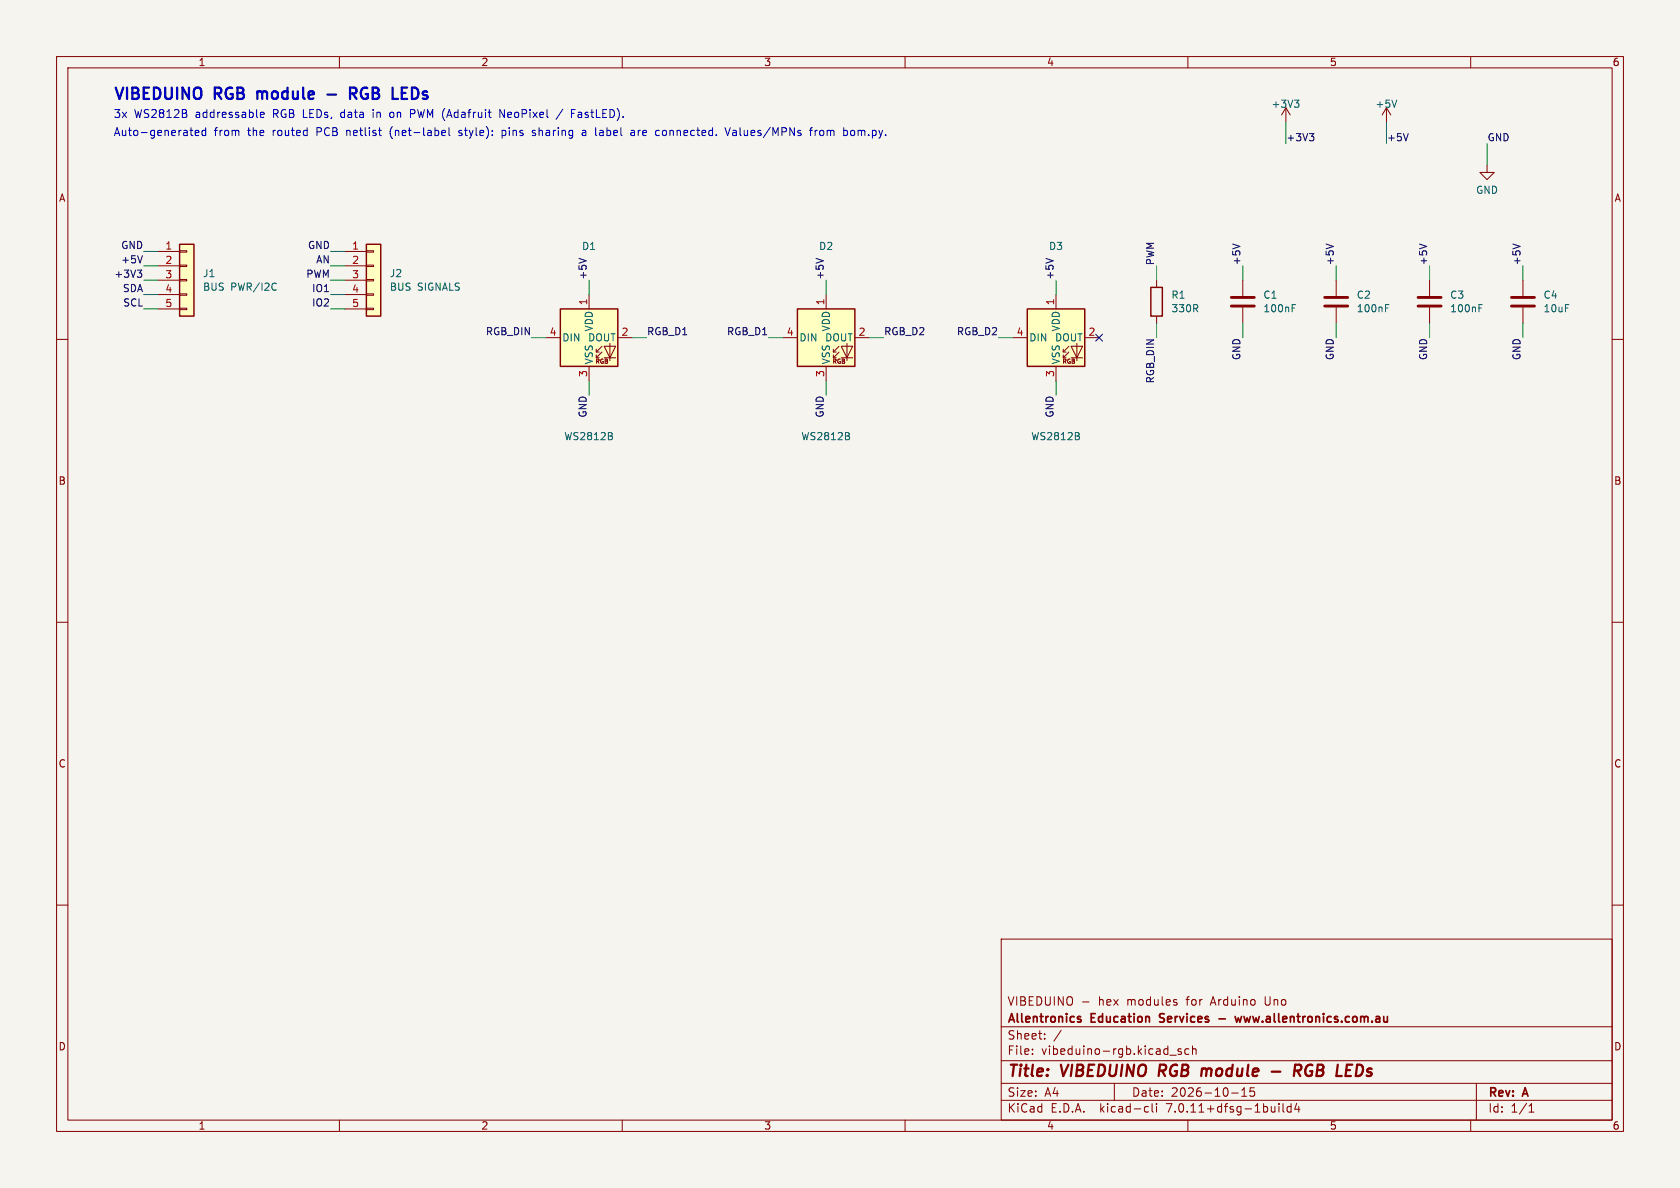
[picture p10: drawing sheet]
<svg xmlns="http://www.w3.org/2000/svg" width="297mm" height="210mm" viewBox="0 0 297 210" stroke-linecap="round" stroke-linejoin="round" font-family="sans-serif">
<path d="M0 0h297v210h-297z" fill="#f5f4ef" stroke="#f5f4ef" stroke-width=".18"/>
<g fill="none" stroke="#840000" stroke-width=".18">
<path d="M10 10h277v190h-277zM12 12h273v186h-273zM60 10v2M110 10v2M160 10v2M210 10v2M227.3 19.1l-.7 1.2M227.3 19.1v2.5M227.3 19.1l.8 1.2M245.1 19.1l-.8 1.2M245.1 19.1v2.5M245.1 19.1l.8 1.2"/>
<path d="M260 10v2M262.9 29.2v1.3h1.3l-1.3 1.3-1.3-1.3h1.3M10 60h2M27.9 44.5h3.8M27.9 47h3.8M27.9 49.5h3.8M27.9 52.1h3.8M27.9 54.6h3.8M31.7 54.5h1.3v.2h-1.3zM31.7 51.9h1.3v.3h-1.3zM31.7 49.4h1.3v.3h-1.3zM31.7 46.9h1.3v.2h-1.3z"/>
<path d="M31.7 44.3h1.3v.3h-1.3zM61 44.5h3.8M61 47h3.8M61 49.5h3.8M61 52.1h3.8M61 54.6h3.8M64.8 54.5h1.2v.2h-1.2zM64.8 51.9h1.2v.3h-1.2zM64.8 49.4h1.2v.3h-1.2zM64.8 46.9h1.2v.2h-1.2zM64.8 44.3h1.2v.3h-1.2zM96.5 59.7h2.6"/>
<path d="M104.1 52.1v2.5M109.2 59.7h2.6M138.4 59.7h2.6M146 52.1v2.5M151.1 59.7h2.6M179.1 59.7h2.5M186.7 52.1v2.5M191.8 59.7h2.5M204.5 49.5v1.3M204.5 55.9v1.3M219.7 49.5v2.8M219.7 54.4v2.8"/>
<path d="M236.2 49.5v2.8M236.2 54.4v2.8M252.7 49.5v2.8M252.7 54.4v2.8M269.2 49.5v2.8M269.2 54.4v2.8M285 60h2M104.1 64.8v2.5M105.4 63.2h.5M105.4 62.2h.5M106.4 62.2l-1 1v-.5M106.4 61.2l-1 1v-.5"/>
<path d="M106.8 61.2h2l-1 2zM106.8 63.2h2M107.8 60.7v3.1M146 64.8v2.5M147.3 63.2h.5M147.3 62.2h.5M148.3 62.2l-1 1v-.5M148.3 61.2l-1 1v-.5M148.7 61.2h2l-1 2zM148.7 63.2h2M149.7 60.7v3.1M186.7 64.8v2.5"/>
<path d="M188 63.2h.5M188 62.2h.5M189 62.2l-1 1v-.5M189 61.2l-1 1v-.5M189.4 61.2h2l-1 2zM189.4 63.2h2M190.4 60.7v3.1M10 110h2M285 110h2M10 160h2M285 160h2M177 166h108v32h-108z"/>
<path d="M191.4 177.1h1.1M207.9 177.2l.2 .2-.2 .3M207.9 176.7l.1 .1M60 198v2M110 198v2M160 198v2M177 194.5h108M177 191.5h108M177 187.5h108M177 181.5h108M182.5 186.3v.1M182.5 185.5v.1"/>
<path d="M184.7 183.6v.1M184.7 182.8v.1M187.6 182.1l-1.3 2M197 191.5v3M202.6 195.6l.4 .1M203 196.5l-.4 .1M203.7 195.1v1.3l.2 .2M204.5 195.1v.1M204.5 195.6v1M206.8 186.5h1.2M208.8 185.5l-.3-.1-.3 .2 .1 .2 .5 .2v.3h-.6M210 198v2"/>
<path d="M210.2 185.5l-.5-.1-.2 .3v.4l.1 .2h.6M210.8 185.5l.2-.1 .4 .1 .1 .9M210.8 184.9v1.5M217.7 193.2h1.2M219.5 193.8h.9M219.5 192.7l.5-.4v1.5M221.7 192.3h-.7v.7l.2-.1h.5l.1 .3-.1 .5-.2 .1-.5-.1M226.1 195.1v.1M226.1 195.6v1M226.8 195.1v1.3l.2 .2M228.2 195.7l-.4-.1-.3 .3v.4l.2 .2h.5M228.2 195.1v1.5"/>
<path d="M229.2 195l-.3 1.1h.9M229.6 195.6v1M260 198v2M261 191.5v6.5M270.3 196.6h.9M270.3 195.5l.4-.4v1.5"/>
</g>
<path d="M205.1 188.2l-.3 2M212.8 188.9l.5 .1M213.3 189.2l-.1 1M224.8 189.4h1.5M228.8 189.3h.8a.55 .55 0 0 0 .5-.5 .55 .55 0 0 0-.4-.6h-.7l-.3 2M229.3 189.3l.6 .9M231.3 188.3a1.11 1.11 0 0 0 0 1.9" fill="none" stroke="#840000" stroke-width=".4"/>
<path d="M190.7 179.7l.4 .1M205.1 179.3v.5M218.3 179.7l.3 1 .3-.7 .3 .7 .3-1M190.7 180.2l.4 .1v.2l-.2 .2h-.3M205 180.6l.2 .1M215.5 180.1h1.1" fill="none" stroke="#840000" stroke-width=".3"/>
<g fill="#ffffc2" stroke="#ffffc2" stroke-width=".18">
<path d="M141 54.6h10.1v10.2h-10.1z"/>
<path d="M181.6 54.6h10.2v10.2h-10.2z"/>
<path d="M99.1 54.6h10.1v10.2h-10.1z"/>
<path d="M31.7 43.2h2.6v12.7h-2.6z"/>
<path d="M64.8 43.2h2.5v12.7h-2.5z"/>
</g>
<path d="M31.7 43.2h2.6v12.7h-2.6zM64.8 43.2h2.5v12.7h-2.5zM99.1 54.6h10.1v10.2h-10.1zM141 54.6h10.1v10.2h-10.1zM181.6 54.6h10.2v10.2h-10.2zM203.5 50.8h2v5.1h-2z" fill="none" stroke="#840000" stroke-width=".25"/>
<g fill="none" stroke="#006464" stroke-width=".18">
<path d="M228.8 17.7h.8l-.4 .5M229.4 18.2l.2 .2v.3l-.2 .3M246.9 17.7l-.4 1.3M48.6 50l.2 .2M48.8 51.2l-.2 .1M228.4 54.5h.5M228.4 53.8h.6M244.9 54.5h.5M244.9 53.8h.6M261.5 54.5h.4M261.5 53.8h.6M108.2 77.1l.1 .2-.1 .4"/>
<path d="M108.2 76.6v.3M150.1 77.1l.1 .2-.1 .4M150.1 76.6v.3M190.7 77.1l.1 .2-.1 .4M190.7 76.6v.3"/>
</g>
<path d="M217.7 54.1h4M217.7 52.6h4M234.2 54.1h4.1M234.2 52.6h4.1M250.7 54.1h4.1M250.7 52.6h4.1M267.2 54.1h4.1M267.2 52.6h4.1" fill="none" stroke="#840000" stroke-width=".51"/>
<g fill="none" stroke="#0f0f0f" stroke-width=".18">
<path d="M231.5 23.6h.8l-.5 .5M232 24.1l.3 .2v.3l-.3 .3M249 23.6l-.5 1.3M24.3 47.7h.8l-.5 .5M24.8 48.2l.3 .3v.3l-.3 .2M25.2 45.2l-.4 1.3M102.4 45.7l1.2 .4M144.3 45.7l1.2 .4M184.9 45.7l1.3 .4M217.9 43.1l1.3 .5M234.4 43.1l1.3 .5M250.9 43.1l1.3 .5"/>
<path d="M267.5 43.1l1.2 .5"/>
</g>
<path d="M45.5 16.2v1.3M45.6 16.2l-.1 .1M57.9 16.7h1.5M61.9 16.5h.7a.54 .54 0 0 0 .4-.5 .54 .54 0 0 0-.4-.5h-.7v2M62.4 16.5l.6 1M71 15.5h1M71 16.4h.7M71 17.5h1" fill="none" stroke="#0000c2" stroke-width=".4"/>
<g fill="none" stroke="#0000c2" stroke-width=".18">
<path d="M66 19.4v.1M66 19.8v1M69.2 19.8l-.3 .3v.4l.3 .3M73.1 19.4h-.5v1.4M89.2 19.4v1.4l-.8-1.4v1.4M99.5 19.3l-1.2 1.8M101.7 19.4h-.7v1.4M33.6 23h.5M34 24h.1M34.5 23.5l.7-.1-.1-.3-.4-.1-.2 .2 .1 .7h.5M36.4 23.1l-.4-.1-.3 .3 .1 .6h.6M36.4 22.6v1.4"/>
<path d="M46 20.3l.7-.1-.1-.3-.4-.1-.2 .2 .1 .7h.5M69.1 22.8l-.1 .5 .1 .8M72.6 20.1h.5M78.2 23.1l.4-.1 .2 .4-.7 .1M78.2 23.9h.5M79.4 22.6v1.2l.2 .2M81.1 23.9l.4 .1M81.5 23h-.2l-.2 .2 .1 .2 .3 .1M88.8 23.1h.5M88.8 23.9h.5M88.8 23v1.4M94.6 23.1l-.3-.1-.2 .2 .1 .2 .4 .2v.3h-.5"/>
<path d="M101 20h.5M102.2 20.3v.4M103 23.1h.5l.1 .9M103.6 23.4h-.5a.27 .27 0 0 0-.2 .3 .27 .27 0 0 0 .2 .3l.5-.1M106 23.8l.2 .2h.3M106.4 23l-.4 .1M106.5 23.4h-.3l-.2 .2M111.6 23.1h.5l.1 .9M112.2 23.4h-.5a.27 .27 0 0 0-.2 .3 .27 .27 0 0 0 .2 .3l.5-.1M117.2 23.1l-.1 .2 .1 .6M128.2 22.6l.4 1.4 .5-1.4M130 23l-.4 .1"/>
<path d="M130 23.4h-.3a.27 .27 0 0 0-.2 .3 .27 .27 0 0 0 .2 .3h.3M143.1 23h.5M143.6 22.6l-.3 .2v1.2M144.1 23v1M144.5 23l-.3 .1-.1 .2M151 23.2l-.4-.2-.2 .3 .1 .6 .3 .1 .2-.2"/>
</g>
<g fill="none" stroke="#009600" stroke-width=".18">
<path d="M227.3 21.6v3.8M245.1 21.6v3.8M262.9 25.4v3.8M25.4 44.5h2.5M25.4 54.6h2.5M25.4 47h2.5M25.4 49.5h2.5M25.4 52.1h2.5M58.4 44.5h2.6M58.4 54.6h2.6M58.4 47h2.6M58.4 49.5h2.6"/>
<path d="M58.4 52.1h2.6M94 59.7h2.5M104.1 49.5v2.6M111.8 59.7h2.5M135.9 59.7h2.5M146 49.5v2.6M153.7 59.7h2.5M176.5 59.7h2.6M186.7 49.5v2.6M204.5 47v2.5M204.5 57.2v2.5M219.7 47v2.5"/>
<path d="M219.7 57.2v2.5M236.2 47v2.5M236.2 57.2v2.5M252.7 47v2.5M252.7 57.2v2.5M269.2 47v2.5M269.2 57.2v2.5M104.1 67.3v2.6M146 67.3v2.6M186.7 67.3v2.6"/>
</g>
<path d="M193.7 59.1l1.2 1.2M194.9 59.1l-1.2 1.2" fill="none" stroke="#000084" stroke-width=".18"/>
<g font-size="2.8" fill="#0000c2">
<text x="20" y="17.8">VIBEDUINO</text>
<text x="38" y="17.8">RGB</text>
<text x="46.4" y="17.8">module</text>
<text x="64.3" y="17.8">RGB</text>
<text x="72.7" y="17.8">LEDs</text>
</g>
<g font-size="2.8" fill="#840000">
<text x="178" y="190.9">Title:</text>
<text x="187.7" y="190.9">VIBEDUINO</text>
<text x="205.7" y="190.9">RGB</text>
<text x="214" y="190.9">module</text>
<text x="232" y="190.9">RGB</text>
<text x="240.3" y="190.9">LEDs</text>
</g>
<g font-size="2.1" fill="#840000">
<text x="178" y="178">VIBEDUINO</text>
<text x="194.2" y="178">hex</text>
<text x="199.4" y="178">modules</text>
<text x="210.1" y="178">for</text>
<text x="214.5" y="178">Arduino</text>
<text x="224.2" y="178">Uno</text>
<text x="178" y="184">Sheet:</text>
<text x="178" y="181.2">Allentronics</text>
<text x="193" y="181.2">Education</text>
<text x="205.7" y="181.2">Services</text>
<text x="220.3" y="181.2">www.allentronics.com.au</text>
<text x="178" y="186.7">File:</text>
<text x="184.1" y="186.7">vibeduino-rgb.kicad_sch</text>
<text x="178" y="196.9">KiCad</text>
<text x="178" y="194.1">Size:</text>
<text x="184.7" y="194.1">A4</text>
<text x="185.7" y="196.9">E.D.A.</text>
<text x="194.6" y="196.9">kicad-cli</text>
<text x="200" y="194.1">Date:</text>
<text x="206.5" y="196.9">7.0.11+dfsg-1build4</text>
<text x="207" y="194.1">2026-10-15</text>
<text x="263" y="194.3">Rev:</text>
<text x="263" y="196.9">Id:</text>
<text x="267.1" y="196.9">1/1</text>
<text x="269.4" y="194.3">A</text>
</g>
<g font-size="1.9" fill="#0000c2">
<text x="20" y="20.9">3x</text>
<text x="23.7" y="20.9">WS2812B</text>
<text x="34.6" y="20.9">addressable</text>
<text x="48.5" y="20.9">RGB LEDs,</text>
<text x="60.8" y="20.9">data</text>
<text x="66.6" y="20.9">in</text>
<text x="69.8" y="20.9">on</text>
<text x="73.6" y="20.9">PWM (Adafruit</text>
<text x="89.7" y="20.9">NeoPixel</text>
<text x="102.7" y="20.9">FastLED).</text>
<text x="20" y="24.2">Auto-generated</text>
<text x="37.8" y="24.2">from</text>
<text x="43.9" y="24.2">the</text>
<text x="48.4" y="24.2">routed</text>
<text x="56.3" y="24.2">PCB</text>
<text x="61.8" y="24.2">netlist</text>
<text x="69.6" y="24.2">(net-label</text>
<text x="82" y="24.2">style):</text>
<text x="89.8" y="24.2">pins</text>
<text x="95.3" y="24.2">sharing</text>
<text x="104.3" y="24.2">a</text>
<text x="106.8" y="24.2">label</text>
<text x="113.3" y="24.2">are</text>
<text x="117.8" y="24.2">connected.</text>
<text x="130.4" y="24.2">Values/MPNs</text>
<text x="145.5" y="24.2">from</text>
<text x="151.6" y="24.2">bom.py.</text>
</g>
<g font-size="1.8" fill="#840000">
<text x="35" y="11.9">1</text>
<text x="85" y="11.9">2</text>
<text x="135" y="11.9">3</text>
<text x="185" y="11.9">4</text>
<text x="235" y="11.9">5</text>
<text x="285" y="11.9">6</text>
<text x="10.3" y="35.9">A</text>
<text x="285.3" y="35.9">A</text>
<text x="10.3" y="85.9">B</text>
<text x="285.3" y="85.9">B</text>
<text x="10.3" y="135.9">C</text>
<text x="285.3" y="135.9">C</text>
<text x="10.3" y="185.9">D</text>
<text x="285.3" y="185.9">D</text>
<text x="35" y="199.9">1</text>
<text x="85" y="199.9">2</text>
<text x="135" y="199.9">3</text>
<text x="185" y="199.9">4</text>
<text x="235" y="199.9">5</text>
<text x="285" y="199.9">6</text>
</g>
<g font-size="1.8" fill="#006464">
<text x="224.7" y="19.3">+3V3</text>
<text x="243.1" y="19.3">+5V</text>
<text x="260.9" y="34.5">GND</text>
<text x="102.8" y="44.4">D1</text>
<text x="144.7" y="44.4">D2</text>
<text x="185.3" y="44.4">D3</text>
<text x="35.8" y="49.2">J1</text>
<text x="35.8" y="51.6">BUS</text>
<text x="40.8" y="51.6">PWR/I2C</text>
<text x="68.8" y="49.2">J2</text>
<text x="68.8" y="51.6">BUS</text>
<text x="73.8" y="51.6">SIGNALS</text>
<text x="207" y="53">R1</text>
<text x="223.3" y="53">C1</text>
<text x="239.8" y="53">C2</text>
<text x="256.3" y="53">C3</text>
<text x="272.8" y="53">C4</text>
<text x="105" y="58.7" transform="rotate(-90 105 58.7)">VDD</text>
<text x="146.9" y="58.7" transform="rotate(-90 146.9 58.7)">VDD</text>
<text x="187.6" y="58.7" transform="rotate(-90 187.6 58.7)">VDD</text>
<text x="207" y="55.4">330R</text>
<text x="223.3" y="55.4">100nF</text>
<text x="239.8" y="55.4">100nF</text>
<text x="256.3" y="55.4">100nF</text>
<text x="272.8" y="55.4">10uF</text>
<text x="99.3" y="60.6">DIN</text>
<text x="103.9" y="60.6">DOUT</text>
<text x="105" y="64.5" transform="rotate(-90 105 64.5)">VSS</text>
<text x="141.2" y="60.6">DIN</text>
<text x="145.8" y="60.6">DOUT</text>
<text x="146.9" y="64.5" transform="rotate(-90 146.9 64.5)">VSS</text>
<text x="181.9" y="60.6">DIN</text>
<text x="186.4" y="60.6">DOUT</text>
<text x="187.6" y="64.5" transform="rotate(-90 187.6 64.5)">VSS</text>
<text x="99.7" y="78">WS2812B</text>
<text x="141.6" y="78">WS2812B</text>
<text x="182.2" y="78">WS2812B</text>
</g>
<g font-size="1.8" fill="#0f0f0f">
<text x="227.3" y="25.1">+3V3</text>
<text x="245.1" y="25.1">+5V</text>
<text x="262.9" y="25.1">GND</text>
<text x="21.3" y="46.6">+5V</text>
<text x="21.3" y="44.1">GND</text>
<text x="54.3" y="44.1">GND</text>
<text x="55.8" y="46.6">AN</text>
<text x="204.1" y="47" transform="rotate(-90 204.1 47)">PWM</text>
<text x="219.4" y="47" transform="rotate(-90 219.4 47)">+5V</text>
<text x="235.9" y="47" transform="rotate(-90 235.9 47)">+5V</text>
<text x="252.4" y="47" transform="rotate(-90 252.4 47)">+5V</text>
<text x="268.9" y="47" transform="rotate(-90 268.9 47)">+5V</text>
<text x="20.1" y="49.2">+3V3</text>
<text x="21.6" y="51.7">SDA</text>
<text x="54" y="49.2">PWM</text>
<text x="55.1" y="51.7">IO1</text>
<text x="103.8" y="49.5" transform="rotate(-90 103.8 49.5)">+5V</text>
<text x="145.7" y="49.5" transform="rotate(-90 145.7 49.5)">+5V</text>
<text x="186.3" y="49.5" transform="rotate(-90 186.3 49.5)">+5V</text>
<text x="21.7" y="54.3">SCL</text>
<text x="55.1" y="54.3">IO2</text>
<text x="85.8" y="59.3">RGB_DIN</text>
<text x="114.3" y="59.3">RGB_D1</text>
<text x="128.4" y="59.3">RGB_D1</text>
<text x="156.2" y="59.3">RGB_D2</text>
<text x="169.1" y="59.3">RGB_D2</text>
<text x="219.4" y="63.8" transform="rotate(-90 219.4 63.8)">GND</text>
<text x="235.9" y="63.8" transform="rotate(-90 235.9 63.8)">GND</text>
<text x="252.4" y="63.8" transform="rotate(-90 252.4 63.8)">GND</text>
<text x="268.9" y="63.8" transform="rotate(-90 268.9 63.8)">GND</text>
<text x="204.1" y="67.9" transform="rotate(-90 204.1 67.9)">RGB_DIN</text>
<text x="103.8" y="73.9" transform="rotate(-90 103.8 73.9)">GND</text>
<text x="145.7" y="73.9" transform="rotate(-90 145.7 73.9)">GND</text>
<text x="186.3" y="73.9" transform="rotate(-90 186.3 73.9)">GND</text>
</g>
<g font-size="1.8" fill="#a90000">
<text x="29.1" y="44.2">1</text>
<text x="29.1" y="46.7">2</text>
<text x="62.2" y="44.2">1</text>
<text x="62.2" y="46.7">2</text>
<text x="29.1" y="49.3">3</text>
<text x="29.1" y="51.8">4</text>
<text x="62.2" y="49.3">3</text>
<text x="62.2" y="51.8">4</text>
<text x="29.1" y="54.4">5</text>
<text x="62.2" y="54.4">5</text>
<text x="97.1" y="59.4">4</text>
<text x="103.9" y="54" transform="rotate(-90 103.9 54)">1</text>
<text x="109.8" y="59.4">2</text>
<text x="139" y="59.4">4</text>
<text x="145.8" y="54" transform="rotate(-90 145.8 54)">1</text>
<text x="151.7" y="59.4">2</text>
<text x="179.6" y="59.4">4</text>
<text x="186.4" y="54" transform="rotate(-90 186.4 54)">1</text>
<text x="192.3" y="59.4">2</text>
<text x="103.9" y="66.7" transform="rotate(-90 103.9 66.7)">3</text>
<text x="145.8" y="66.7" transform="rotate(-90 145.8 66.7)">3</text>
<text x="186.4" y="66.7" transform="rotate(-90 186.4 66.7)">3</text>
</g>
<g font-size="1.1" fill="#840000">
<text x="105.2" y="64.4">RGB</text>
<text x="147.1" y="64.4">RGB</text>
<text x="187.8" y="64.4">RGB</text>
</g>
</svg>
